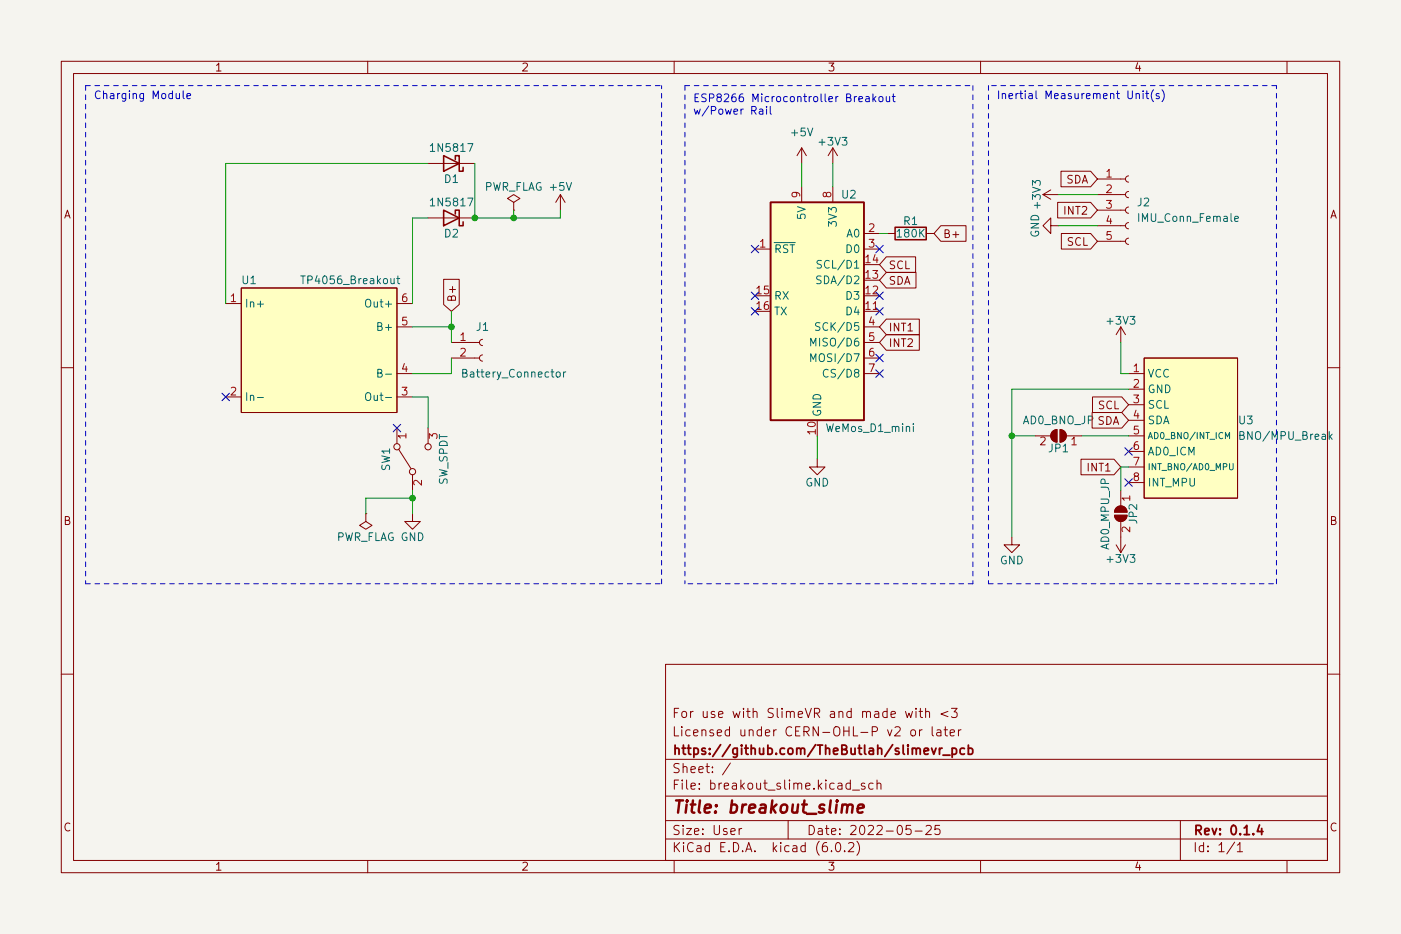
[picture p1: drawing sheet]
<svg xmlns="http://www.w3.org/2000/svg" width="229mm" height="152mm" viewBox="0 0 229 152" stroke-linecap="round" stroke-linejoin="round" font-family="sans-serif">
<path d="M0 0h228.6v152.4h-228.6z" fill="#f5f4ef" stroke="#f5f4ef" stroke-width=".16"/>
<g fill="none" stroke="#840000" stroke-width=".16">
<path d="M10 10h208.6v132.4h-208.6zM12 12h204.6v128.4h-204.6zM60 10v2M110 10v2M160 10v2M210 10v2M69.8 35.6h7.7M69.8 26.7h7.7M83.8 33l1-.6-1-.6-1 .6 1 .6v1.3M83.8 34.3h.1M91.4 31.8l-.7 1.2M91.4 31.8v2.5"/>
<path d="M91.4 31.8l.8 1.2M130.8 24.1v2.6M130.8 30.5v2.5M130.8 24.1l-.8 1.3M130.8 24.1l.8 1.3M135.9 24.1l-.8 1.3M135.9 24.1v2.6M135.9 30.5v2.5M135.9 24.1l.8 1.3M141 38.1h2.5M144.8 38.1h1.2M151.1 38.1h1.3"/>
<path d="M153.5 36.8h4.1v2.6h-4.1l-1.1-1.3zM170.2 31.8h2.5M170.2 31.8l1.2 .7M171.4 36.8v-1.2l-1.2 1.2 1.2 1.3v-1.3h1.3M171.4 31l-1.2 .8M172.6 33h5.4l1.1 1.3-1.1 1.3h-5.4zM173.1 27.9h4.9l1.1 1.3-1.1 1.3h-4.9zM173.2 38.1h4.8l1.1 1.3-1.1 1.2h-4.8zM179.1 39.4h4.5M179.1 36.8h4.5M179.1 34.3h4.5M179.1 31.8h4.5"/>
<path d="M179.1 29.2h4.5M184.1 38.9l-.3 .1-.2 .4 .2 .3 .3 .2M184.1 36.3l-.3 .2-.2 .3 .2 .4 .3 .1M184.1 33.8l-.3 .1-.2 .4 .2 .3 .3 .2M184.1 31.2l-.3 .2-.2 .4 .2 .3 .3 .2M184.1 28.7l-.3 .2-.2 .3 .2 .4 .3 .1M10 60h2M36.8 49.5h2.6M39.4 47h25.4v20.3h-25.4zM64.8 49.5h2.5M64.8 53.3h2.5M72.4 45.6h2.5v4.1l-1.2 1.1-1.3-1.1z"/>
<path d="M73.7 55.9h4.5M73.7 58.4h4.5M78.7 57.9l-.3 .2-.2 .3 .2 .4 .3 .1M78.7 55.4l-.3 .1-.2 .4 .2 .3 .3 .2M123.2 40.6h2.5M141 53.3h2.5M141 40.6h2.5M141 50.8h2.5M141 55.9h2.5M141 58.4h2.5M144.6 54.6h5.4v2.6h-5.4l-1.1-1.3zM144.6 44.4h4.9v2.6h-4.9l-1.1-1.3z"/>
<path d="M144.6 52.1h5.4v2.5h-5.4l-1.1-1.3zM144.6 41.9h4.8v2.6h-4.8l-1.1-1.3zM182.9 53.3v2.6M182.9 53.3l-.8 1.3M182.9 53.3l.7 1.3M186.7 58.4h15.2v22.9h-15.2zM216.6 60h2M36.8 64.8h2.6M64.8 64.8h2.5M64.8 61h2.5M64.8 69.9v2.5M65 73.3l2.1 3.2"/>
<path d="M67.3 77.5v2.5M69.8 69.9v2.5M133.3 74.9v1.3h1.3l-1.3 1.3-1.2-1.3h1.2M141 61h2.5M168.9 71.1h2.5M171.7 70.4l.8-.3v2a1.02 1.02 0 0 1-1-.6 1.02 1.02 0 0 1 .2-1.1zM173 70.1a1.02 1.02 0 0 1 1 1 1.02 1.02 0 0 1-1 1zM174 71.1h2.5M176.4 74.9h5.4l1.1 1.3-1.1 1.3h-5.4zM178.2 67.3h4.8l1.1 1.3-1.1 1.3h-4.8zM178.3 64.8h4.7l1.1 1.2-1.1 1.3h-4.7zM184.1 61h2.6"/>
<path d="M184.1 63.5h2.6M184.1 66h2.6M184.1 68.6h2.6M184.1 71.1h2.6M184.1 73.7h2.6M184.1 76.2h2.6M184.1 78.7h2.6M59.7 83.8v1.3l1 .6-1 .7-1-.7 1-.6M59.7 83.8h.1M67.3 83.8v1.3h1.3l-1.3 1.3-1.3-1.3h1.3M165.1 87.6v1.3h1.3l-1.3 1.3-1.3-1.3h1.3M181.9 84.1h2a1.02 1.02 0 0 1-1 1 1.02 1.02 0 0 1-1-1z"/>
<path d="M182.1 88.9l.8 1.3M182.2 82.8a1.02 1.02 0 0 1 1.1-.2 1.02 1.02 0 0 1 .6 1h-2zM182.9 80v2.6M182.9 85.1v5.1M183.6 88.9l-.7 1.3M10 110h2M108.6 108.4h108v32h-108zM147.7 116.1l.3 1 .3-.7 .3 .7 .3-1M148.7 119.1h.4l.3 .3v.4l-.3 .3-.4-.1-.1-.2v-.4zM149.5 115.6v.1M149.5 116.1v1M150 116.1h.5"/>
<path d="M150 119.1v1M150.2 115.6v1.3v.1l.3 .1M150.5 119.1h-.3l-.2 .3M151 116.2l.2-.1h.4l.1 1M151 115.6v1.5M152.1 118.6v1.3l.2 .2M152.9 119.1h.6v1M153.5 119.4l-.5 .1a.29 .29 0 0 0-.2 .3 .29 .29 0 0 0 .2 .3l.5-.1M154 119.1h.6M154.2 118.6v1.3l.1 .1 .3 .1M154.7 116.1l-1.2 .4 1.2 .4M155 119.6l.7-.2v-.3h-.5l-.2 .2 .1 .7h.6"/>
<path d="M155.2 115.6h1l-.5 .5 .4 .2v.6l-.2 .2h-.4l-.3-.2M156.4 119.1v1M156.8 119.1h-.3l-.1 .3M216.6 110h2M108.6 136.9h108M108.6 133.9h108M108.6 129.9h108M108.6 123.9h108M119.2 124.5l-1.3 1.9M120.6 135.2v1M121 135.2h-.3l-.1 .3M128.6 133.9v3"/>
<path d="M135.7 138.8v.2M136.5 137.5h.3a.94 .94 0 0 1 0 1.5h-.1a1 1 0 0 1-.2-1.5zM137.8 138.8v.2M138.5 137.6l.2-.1h.3l.2 .1 .1 .3-.1 .2-.8 .9h.9M139.1 128.9h1.1M139.8 137.3a1.72 1.72 0 0 1 0 2.2M141.1 127.9l-.4-.1-.2 .2 .1 .2 .5 .2v.3h-.6M142.5 127.9l-.5-.1-.3 .3v.4l.2 .2h.6M143.1 127.9l.2-.1 .4 .1v.9M143.1 127.3v1.5M148.6 134.7h-.7l-.1 .7 .2-.2 .5 .1 .2 .2-.1 .5-.2 .2h-.4l-.2-.2M149.3 135.6h1.2"/>
<path d="M151.1 134.8l.2-.1h.4l.2 .1 .1 .3-.1 .2-.9 .9h1M153.3 134.7h-.7l-.1 .7 .2-.2 .5 .1 .2 .2-.1 .5-.2 .2h-.4l-.2-.2M192.6 133.9v6.5M201.5 137.4l-1.3 1.9M201.9 137.9l.4-.4v1.5M201.9 139h.8M60 140.4v2M110 140.4v2M160 140.4v2M210 140.4v2"/>
<circle cx="64.8" cy="72.9" r=".51"/>
<circle cx="67.3" cy="77" r=".51"/>
<circle cx="69.9" cy="72.9" r=".51"/>
</g>
<path d="M152 122.1l.4 1 .3-1M153.3 122.1v1M153.7 122.1l-.3 .1-.1 .2M153.9 123.2h1.1M155.4 122.2l.4-.1 .3 .3v.4l-.2 .2h-.5M155.4 122.1v1.5M157.4 122.2l-.5-.1-.2 .3v.4l.1 .2h.6M158 122.2l.4-.1 .3 .3v.4l-.1 .2h-.6M158 121.6v1.5M205.5 134.6l-.3 1.1h.9M205.9 135.2v1" fill="none" stroke="#840000" stroke-width=".3"/>
<path d="M138.3 131.6a.5 .5 0 0 1 .8-.2l-.1 1.2M140 131.9l.9-.2v-.3l-.6-.1-.3 .3v.9l.2 .1 .5-.1" fill="none" stroke="#840000" stroke-width=".4"/>
<g fill="#ffffc2" stroke="#ffffc2" stroke-width=".16">
<path d="M39.4 47h25.4v20.3h-25.4z"/>
<path d="M125.7 33h15.3v35.6h-15.3z"/>
<path d="M186.7 58.4h15.2v22.9h-15.2z"/>
</g>
<g fill="none" stroke="#006464" stroke-width=".16">
<path d="M201.5 35.7l.6-.1-.1-.3h-.4l-.1 .2v.6h.5M42 49.6h1M49.1 45h.7M64.7 45.4h.5M64.9 45v1.1l.3 .2M132.3 56.5v-1.3l.4 .9 .4-.9v1.3M132.3 59v-1.3l.4 .9 .4-.9v1.3M133.8 52.7l-.5-.1-.2 .2v.3l.6 .3 .1 .3-.2 .2h-.5M134 45.1l-.5-.1-.2 .1v.4l.6 .3 .1 .3-.3 .2-.5-.1M134 42.5h-.4l-.2 .1v.4l.5 .2 .1 .3-.2 .3-.5-.1M42 64.9h1M59.8 64.1a.42 .42 0 0 1 .5 0 .42 .42 0 0 1 .2 .4v.4a.42 .42 0 0 1-.4 .5 .42 .42 0 0 1-.4-.5v-.4z"/>
<path d="M61.6 60.9l.6-.1 .1-.2-.1-.3h-.6v1.2h.5l.3-.2a.33 .33 0 0 0-.3-.4M62.9 61.1h1M90.8 60.8l.2-.1 .3 .1 .1 .5-.1 .2h-.3l-.2-.1zM92 60.7v.8M92.3 60.7h-.2l-.1 .2M135.1 60.4a.51 .51 0 0 0-.6 0 .51 .51 0 0 0-.2 .6 .48 .48 0 0 0 .3 .5 .48 .48 0 0 0 .5-.1M149 69.2v.1M149 69.6v.8M200 71.6v-1l.3 .7 .3-.7v1M200.6 75.6v.9l.2 .2 .3-.1 .1-.1v-.9M217 71.2l.4 .5M217.4 70.8l-.5 .5"/>
</g>
<g fill="#840000" stroke="#840000" stroke-width=".16">
<path d="M182.2 82.8a1.02 1.02 0 0 1 1.1-.2 1.02 1.02 0 0 1 .6 1h-2z"/>
<path d="M181.9 84.1h2a1.02 1.02 0 0 1-1 1 1.02 1.02 0 0 1-1-1z"/>
<path d="M173 70.1a1.02 1.02 0 0 1 1 1 1.02 1.02 0 0 1-1 1z"/>
<path d="M171.7 70.4l.8-.3v2a1.02 1.02 0 0 1-1-.6 1.02 1.02 0 0 1 .2-1.1z"/>
</g>
<path d="M72.4 34.3l2.5 1.3-2.5 1.2zM72.4 25.4l2.5 1.3-2.5 1.2zM74.3 34.9v-.6h.6v2.5h.7v-.6M74.3 26v-.6h.6v2.5h.7v-.6M125.7 33h15.3v35.6h-15.3zM146 37.1h5.1v2h-5.1z" fill="none" stroke="#840000" stroke-width=".25"/>
<g fill="none" stroke="#0000c2" stroke-width=".16">
<path d="M28.7 15.3l.1 .7 .3 .1 .2-.1M29.3 15.3v.8M29.9 14.8v1.1l.2 .2M30.5 15.7l.6-.1-.1-.3h-.3l-.2 .1 .1 .6h.4M123.9 17.9h.5l.1 .7M124.5 18.1l-.4 .1a.25 .25 0 0 0-.2 .2 .25 .25 0 0 0 .2 .2h.4M125.1 17.4v.1M125.1 17.8v.8M125.7 17.4v1.1l.2 .1M140.1 16.2l.6-.1v-.3l-.4-.1-.2 .2 .1 .6h.5M141.3 15.8h.5v.8M141.8 16.1h-.4a.25 .25 0 0 0-.2 .3 .25 .25 0 0 0 .2 .2l.4-.1"/>
<path d="M142.4 15.3v1.3M142.6 16.1l.3 .5M142.9 15.7l-.5 .5M143.5 15.8l.3-.1 .3 .3v.4l-.3 .2-.3-.1-.1-.1zM144.6 15.7l.1 .8 .3 .1 .2-.1M145.2 15.7v.9M145.6 15.7h.5M145.8 15.3v1.1l.3 .2M185.4 15.4l.2-.1h.3v.8M185.4 15.3v.8M186.5 14.8v.2M186.5 15.3v.8"/>
<path d="M186.9 15.3h.5M187.1 14.8v1.1l.3 .2M188.2 14.6a1.46 1.46 0 0 0 0 2M189.1 15.3h-.3l-.2 .1 .1 .2 .4 .1v.3h-.5M189.6 14.6a1.46 1.46 0 0 1 0 2"/>
</g>
<path d="M14 14v81.3M14 14h93.9M111.8 14v81.3M111.8 14h46.9M158.7 14v81.3M161.3 14v81.3M208.3 14h-47M14 95.3h93.9M107.9 95.3v-81.3M158.7 95.3h-46.9M161.3 95.3h47M208.3 95.3v-81.3" fill="none" stroke="#0000c2" stroke-width=".16" stroke-dasharray=".8 .8"/>
<g fill="none" stroke="#009600" stroke-width=".16">
<path d="M69.8 35.6h-2.5v13.9M69.8 26.7h-33v22.8M77.5 26.7v8.9h13.9v-1.3M83.8 34.3v1.3M130.8 26.7v3.8M135.9 26.7v3.8M143.5 38.1h1.3M172.7 36.8h6.4M172.7 31.8h6.4M67.3 53.3h6.4M73.7 58.4v2.6h-6.4M73.7 50.8v5.1"/>
<path d="M182.9 55.9v5.1h1.2M67.3 64.8h2.5v5.1M133.3 71.1v3.8M165.1 71.1h3.8M176.5 71.1h7.6M184.1 76.2h-1.2v3.8M184.1 63.5h-19v24.1M67.3 80v3.8M67.3 81.3h-7.6v2.5"/>
</g>
<g fill="none" stroke="#000084" stroke-width=".16">
<path d="M122.6 50.2l1.2 1.2M122.6 47.7l1.2 1.2M122.6 40l1.2 1.2M123.8 50.2l-1.2 1.2M123.8 47.7l-1.2 1.2M123.8 40l-1.2 1.2M142.9 57.8l1.2 1.2M142.9 50.2l1.2 1.2M142.9 47.7l1.2 1.2M142.9 40l1.2 1.2M144.1 57.8l-1.2 1.2M144.1 50.2l-1.2 1.2"/>
<path d="M144.1 47.7l-1.2 1.2M144.1 40l-1.2 1.2M36.2 64.2l1.2 1.2M37.4 64.2l-1.2 1.2M64.2 69.2l1.2 1.3M65.4 69.2l-1.2 1.3M142.9 60.4l1.2 1.2M144.1 60.4l-1.2 1.2M183.5 73.1l1.3 1.2M183.5 78.1l1.3 1.2M184.8 73.1l-1.3 1.2M184.8 78.1l-1.3 1.2"/>
</g>
<g fill="#009600" stroke="#009600" stroke-width=".16">
<circle cx="165.1" cy="71.1" r=".46"/>
<circle cx="67.3" cy="81.3" r=".46"/>
<circle cx="83.8" cy="35.6" r=".46"/>
<circle cx="73.7" cy="53.3" r=".46"/>
<circle cx="77.5" cy="35.6" r=".46"/>
</g>
<text font-size="2.8" fill="#840000" x="109.6" y="132.7">Title: breakout_slime</text>
<g font-size="2.1" fill="#840000">
<text x="109.6" y="117.1">For use with SlimeVR and made with &lt;3</text>
<text x="109.6" y="123.2">https://github.com/TheButlah/slimevr_pcb</text>
<text x="109.6" y="120.1">Licensed under CERN-OHL-P v2 or later</text>
<text x="109.6" y="128.9">File: breakout_slime.kicad_sch</text>
<text x="109.6" y="126.2">Sheet: /</text>
<text x="109.6" y="136.2">Size: User</text>
<text x="131.6" y="136.2">Date: 2022-05-25</text>
<text x="194.6" y="136.2">Rev: 0.1.4</text>
<text x="109.6" y="139">KiCad E.D.A. kicad (6.0.2)</text>
<text x="194.6" y="139">Id: 1/1</text>
</g>
<g font-size="1.8" fill="#840000">
<text x="35" y="11.6">1</text>
<text x="85" y="11.6">2</text>
<text x="135" y="11.6">3</text>
<text x="185" y="11.6">4</text>
<text x="173.9" y="29.9">SDA</text>
<text x="10.3" y="35.6">A</text>
<text x="173.8" y="35">INT2</text>
<text x="216.9" y="35.6">A</text>
<text x="153.8" y="38.8">B+</text>
<text x="174.1" y="40.1">SCL</text>
<text x="144.9" y="46.4">SDA</text>
<text x="144.9" y="43.9">SCL</text>
<text x="74.4" y="49.4" transform="rotate(-90 74.4 49.4)">B+</text>
<text x="144.9" y="56.6">INT2</text>
<text x="144.9" y="54.1">INT1</text>
<text x="166.9" y="69.2">AD0_BNO_JP SDA</text>
<text x="179.2" y="66.8">SCL</text>
<text x="177.6" y="76.9">INT1</text>
<text x="10.3" y="85.7">B</text>
<text x="216.9" y="85.7">B</text>
<text x="10.3" y="135.6">C</text>
<text x="216.9" y="135.6">C</text>
<text x="35" y="142.1">1</text>
<text x="85" y="142.1">2</text>
<text x="135" y="142.1">3</text>
<text x="185" y="142.1">4</text>
</g>
<g font-size="1.8" fill="#0000c2">
<text x="15.2" y="16.2">Charging Module</text>
<text x="113" y="16.7">ESP8266 Microcontroller Breakout</text>
<text x="162.6" y="16.2">Inertial Measurement Unit(s)</text>
<text x="113" y="18.7">w/Power Rail</text>
</g>
<g font-size="1.8" fill="#006464">
<text x="129.2" y="22.2">+5V</text>
<text x="133.8" y="23.7">+3V3</text>
<text x="70.6" y="24.8">1N5817</text>
<text x="72.5" y="29.8">D1</text>
<text x="70.6" y="33.7">1N5817</text>
<text x="78.9" y="31.1">PWR_FLAG</text>
<text x="89.8" y="31.1">+5V</text>
<text x="131.4" y="35.7" transform="rotate(-90 131.4 35.7)">5V</text>
<text x="137.4" y="32.4">U2</text>
<text x="185.6" y="33.7">J2</text>
<text x="72.5" y="38.7">D2</text>
<text x="126.2" y="41.3">~{RST}</text>
<text x="136.5" y="36.7" transform="rotate(-90 136.5 36.7)">3V3</text>
<text x="138.2" y="38.7">A0</text>
<text x="138.2" y="41.3">D0</text>
<text x="146.5" y="38.7">180K</text>
<text x="147.5" y="36.7">R1</text>
<text x="169.5" y="38.8" transform="rotate(-90 169.5 38.8)">GND +3V3</text>
<text x="186" y="36.2">IMU_Conn_Female</text>
<text x="39.5" y="46.4">U1</text>
<text x="49.7" y="46.4">TP4056_Breakout</text>
<text x="134" y="46.4">SDA/D2</text>
<text x="134.2" y="43.8">SCL/D1</text>
<text x="39.9" y="50.2">In+</text>
<text x="60.2" y="50.2">Out+</text>
<text x="62" y="54">B+</text>
<text x="77.8" y="54">J1</text>
<text x="126.2" y="48.9">RX</text>
<text x="126.2" y="51.4">TX</text>
<text x="134" y="54">SCK/D5</text>
<text x="138.2" y="51.4">D4</text>
<text x="138.2" y="48.9">D3</text>
<text x="180.8" y="53">+3V3</text>
<text x="133.2" y="56.5">MISO/D6</text>
<text x="133.2" y="59.1">MOSI/D7</text>
<text x="39.9" y="65.4">In-</text>
<text x="60.6" y="65.4">Out-</text>
<text x="75.9" y="61.6">Battery_Connector</text>
<text x="135.3" y="61.6">CS/D8</text>
<text x="187.2" y="61.6">VCC</text>
<text x="187.2" y="64.1">GND</text>
<text x="71.4" y="71.6" transform="rotate(-90 71.4 71.6)">3</text>
<text x="134" y="68.1" transform="rotate(-90 134 68.1)">GND</text>
<text x="135" y="70.5">WeMos_D1_mini</text>
<text x="187.2" y="66.7">SCL</text>
<text x="187.2" y="69.2">SDA</text>
<text x="202.1" y="69.2">U3</text>
<text x="202.7" y="71.8">BNO/MPU_Break</text>
<text x="63.6" y="76.8" transform="rotate(-90 63.6 76.8)">SW1</text>
<text x="171.1" y="73.8">JP1</text>
<text x="187.2" y="74.3">AD0_ICM</text>
<text x="73" y="79.2" transform="rotate(-90 73 79.2)">SW_SPDT</text>
<text x="131.4" y="79.4">GND</text>
<text x="187.2" y="79.4">INT_MPU</text>
<text x="54.7" y="88.3">PWR_FLAG GND</text>
<text x="181" y="89.6" transform="rotate(-90 181 89.6)">AD0_MPU_JP</text>
<text x="185.5" y="85.4" transform="rotate(-90 185.5 85.4)">JP2</text>
<text x="163.1" y="92.1">GND</text>
<text x="180.8" y="91.8">+3V3</text>
</g>
<g font-size="1.8" fill="#a90000">
<text x="180.5" y="29">1</text>
<text x="130.6" y="32.2" transform="rotate(-90 130.6 32.2)">9</text>
<text x="135.6" y="32.2" transform="rotate(-90 135.6 32.2)">8</text>
<text x="180.5" y="31.5">2</text>
<text x="180.5" y="34">3</text>
<text x="124" y="40.4">1</text>
<text x="141.7" y="37.8">2</text>
<text x="141.7" y="40.4">3</text>
<text x="180.5" y="36.6">4</text>
<text x="180.5" y="39.1">5</text>
<text x="141.3" y="45.5">13</text>
<text x="141.3" y="42.9">14</text>
<text x="37.6" y="49.3">1</text>
<text x="65.5" y="53.1">5</text>
<text x="65.5" y="49.3">6</text>
<text x="123.5" y="48">15</text>
<text x="123.5" y="50.5">16</text>
<text x="141.3" y="50.5">11</text>
<text x="141.3" y="48">12</text>
<text x="141.7" y="53.1">4</text>
<text x="75.1" y="55.6">1</text>
<text x="75.1" y="58.2">2</text>
<text x="141.7" y="55.6">5</text>
<text x="141.7" y="58.2">6</text>
<text x="37.6" y="64.5">2</text>
<text x="65.5" y="64.5">3</text>
<text x="65.5" y="60.7">4</text>
<text x="141.7" y="60.7">7</text>
<text x="184.9" y="60.7">1</text>
<text x="184.9" y="63.2">2</text>
<text x="184.9" y="65.8">3</text>
<text x="66.3" y="71.6" transform="rotate(-90 66.3 71.6)">1</text>
<text x="133.1" y="70.8" transform="rotate(-90 133.1 70.8)">10</text>
<text x="184.9" y="68.3">4</text>
<text x="184.9" y="70.9">5</text>
<text x="169.7" y="72.6">2</text>
<text x="174.8" y="72.6">1</text>
<text x="184.9" y="73.4">6</text>
<text x="184.9" y="75.9">7</text>
<text x="68.8" y="79.2" transform="rotate(-90 68.8 79.2)">2</text>
<text x="184.4" y="81.8" transform="rotate(-90 184.4 81.8)">1</text>
<text x="184.9" y="78.5">8</text>
<text x="184.4" y="86.9" transform="rotate(-90 184.4 86.9)">2</text>
</g>
<g font-size="1.4" fill="#006464">
<text x="187.2" y="71.6">AD0_BNO/INT_ICM</text>
<text x="187.2" y="76.7">INT_BNO/AD0_MPU</text>
</g>
</svg>
